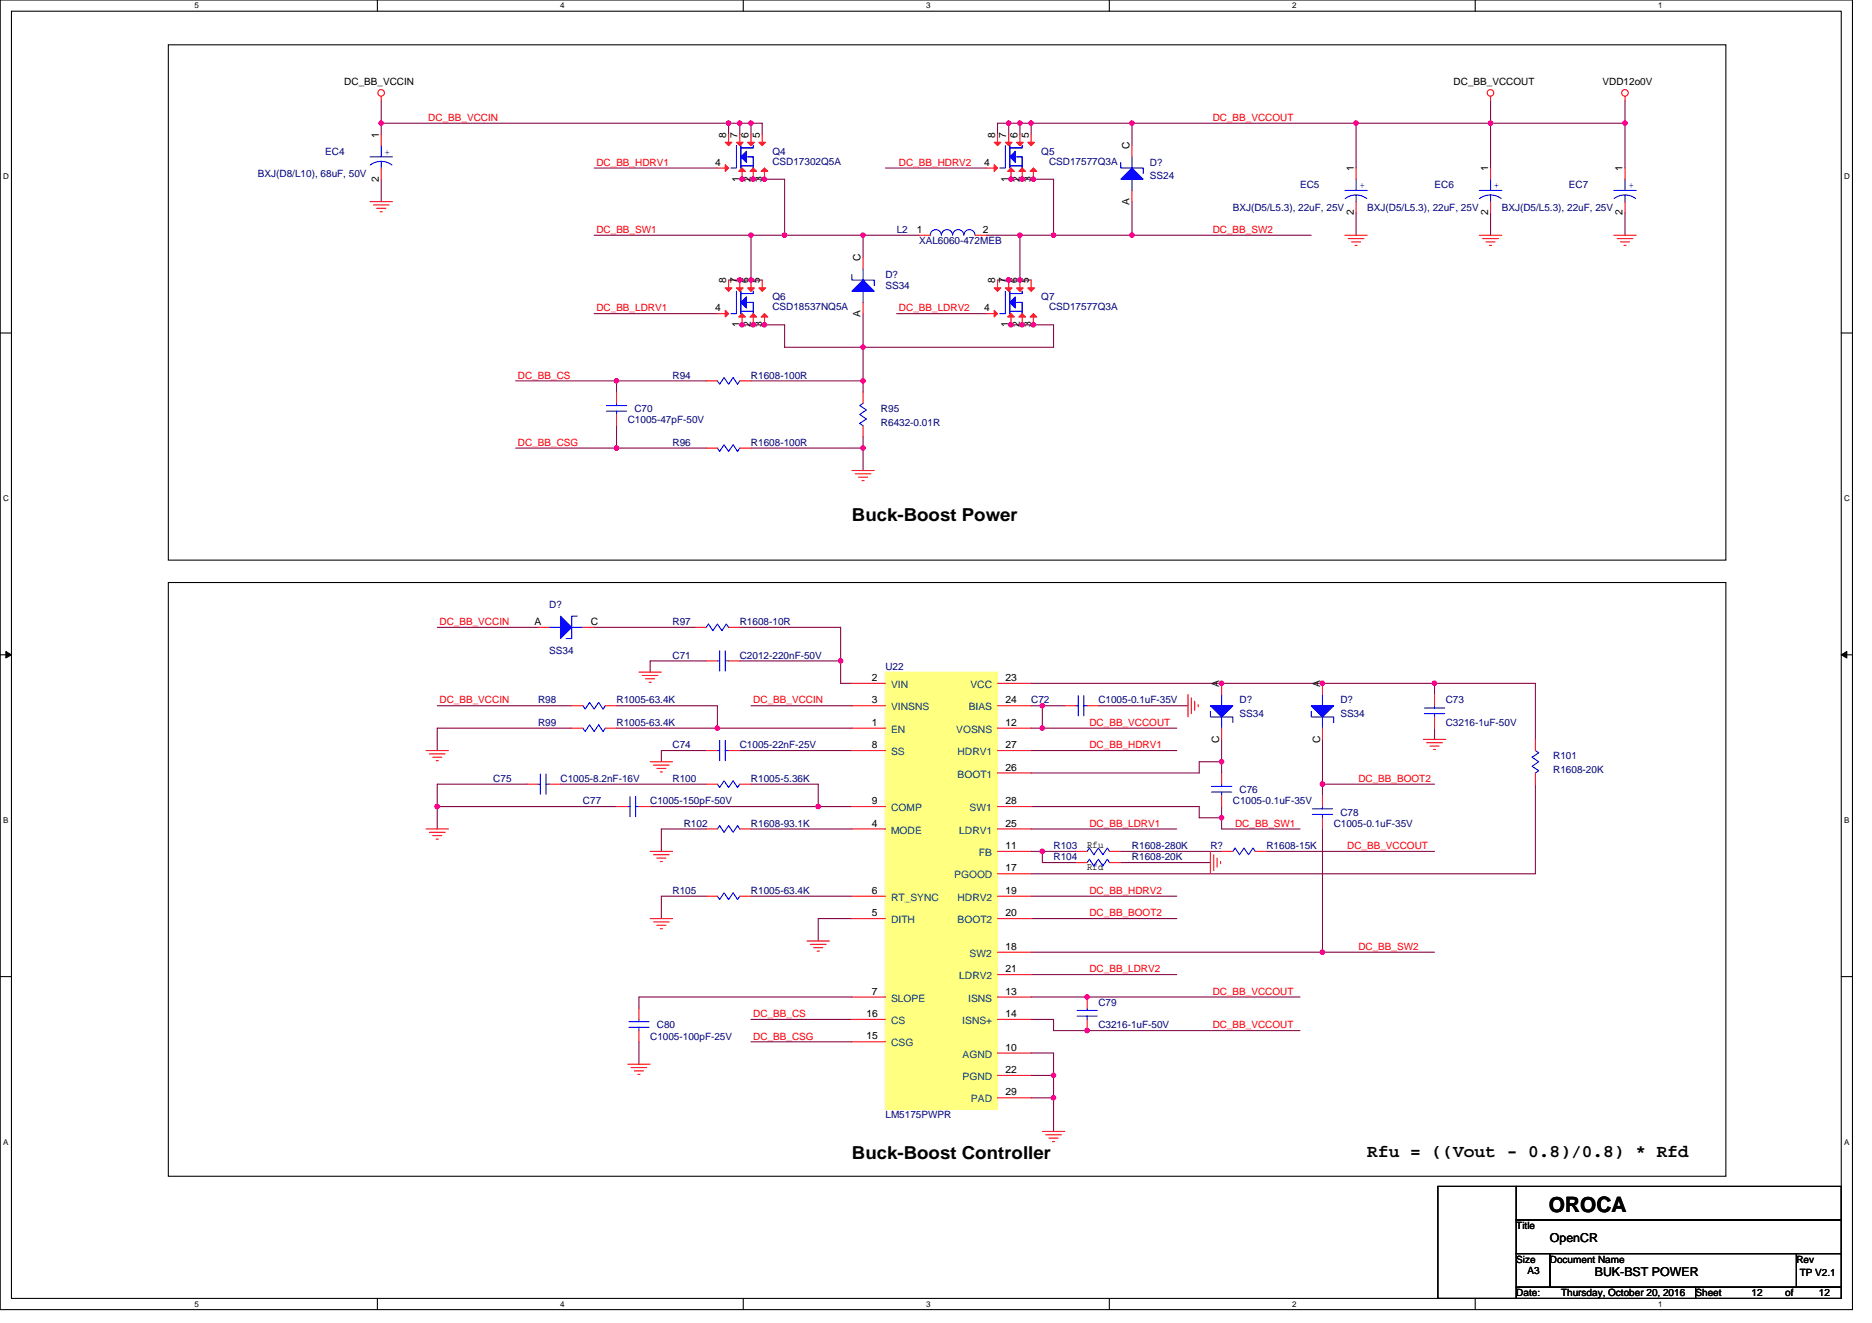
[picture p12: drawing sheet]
<svg xmlns="http://www.w3.org/2000/svg" width="297mm" height="210mm" viewBox="0 0 297 210" stroke-linecap="round" stroke-linejoin="round" font-family="sans-serif">
<path d="M0 0h293.9v207.9h-293.9zM1.8 1.8h290.4v204.3h-290.4z" fill="none" stroke="#000" stroke-width=".17"/>
<g fill="#fff">
<path d="M30.8 .2h.7v1.4h-.7z"/>
<path d="M30.8 206.3h.7v1.4h-.7z"/>
</g>
<path d="M59.9 0v1.8M59.9 206.1v1.8" fill="none" stroke="#000" stroke-width=".17"/>
<g fill="#fff">
<path d="M88.9 .2h.7v1.4h-.7z"/>
<path d="M88.9 206.3h.7v1.4h-.7z"/>
</g>
<path d="M117.9 0v1.8M117.9 206.1v1.8" fill="none" stroke="#000" stroke-width=".17"/>
<g fill="#fff">
<path d="M147 .2h.7v1.4h-.7z"/>
<path d="M147 206.3h.7v1.4h-.7z"/>
</g>
<path d="M176 0v1.8M176 206.1v1.8" fill="none" stroke="#000" stroke-width=".17"/>
<g fill="#fff">
<path d="M205 .2h.7v1.4h-.7z"/>
<path d="M205 206.3h.7v1.4h-.7z"/>
</g>
<path d="M234.1 0v1.8M234.1 206.1v1.8" fill="none" stroke="#000" stroke-width=".17"/>
<g fill="#fff">
<path d="M263.1 .2h.7v1.4h-.7z"/>
<path d="M263.1 206.3h.7v1.4h-.7z"/>
<path d="M.5 27.3h.9v1.4h-.9z"/>
<path d="M292.6 27.3h.9v1.4h-.9z"/>
<path d="M.5 78.4h.9v1.4h-.9z"/>
<path d="M292.6 78.4h.9v1.4h-.9z"/>
</g>
<path d="M0 52.9h1.8M292.2 52.9h1.7" fill="none" stroke="#000" stroke-width=".17"/>
<g fill="#fff">
<path d="M.5 129.5h.8v1.4h-.8z"/>
<path d="M292.6 129.5h.9v1.4h-.9z"/>
</g>
<path d="M0 103.9h1.8M292.2 103.9h1.7" fill="none" stroke="#000" stroke-width=".17"/>
<path d="M.9 103.4l.9 .5-.9 .5zM292.2 103.9l.8-.5v1z" fill="#000" stroke="#000" stroke-width=".16"/>
<g fill="#fff">
<path d="M.5 180.5h.8v1.4h-.8z"/>
<path d="M292.6 180.5h.9v1.4h-.9z"/>
</g>
<path d="M26.7 7.1h247.2v81.8h-247.2zM26.7 92.5h247.2v94.2h-247.2zM0 155h1.8M292.2 155h1.7M228.2 188.3h12.4v17.8h-12.4zM240.6 199h5.3v5.3h-5.3zM240.6 193.6h51.6v5.4h-51.6zM240.6 188.3h51.6v5.3h-51.6zM245.9 199h39.1v5.3h-39.1zM285 199h7.2v5.3h-7.2zM240.6 204.3h28.4v1.8h-28.4zM269 204.3h23.2v1.8h-23.2z" fill="none" stroke="#000" stroke-width=".17"/>
<g fill="none" stroke="#800040" stroke-width=".17">
<path d="M60.5 19.6v1.7M60.5 16v3.6M60.5 19.6h55.1M115.6 19.6v1.7M115.6 19.6h1.8M117.4 19.6v1.7M117.4 19.6h1.8M119.2 19.6v1.7M119.2 19.6h1.7v1.7M160.1 19.6h-1.8v1.7M160.1 19.6v1.7M160.1 19.6h1.7"/>
<path d="M161.8 19.6v1.7M161.8 19.6h1.8M163.6 19.6v1.7M163.6 19.6h16M179.6 19.6v3.5M179.6 19.6h35.6M215.2 19.6h21.3M215.2 19.6v7.1M236.5 19.6h21.3M236.5 16v3.6M236.5 19.6v7.1M257.8 19.6v7.1"/>
<path d="M257.8 16v3.6M60.5 28.4v3.6M94.3 26.7h19.5M94.3 37.3h24.9M117.4 28.4h7.1v8.9M119.2 37.3h5.3M119.2 37.3v7.1M124.5 37.3h12.4M136.9 37.3v3.6M136.9 37.3h8.9M140.5 26.7h16M156.5 37.3h5.3"/>
<path d="M160.1 28.4h7.1v8.9M161.8 37.3h5.4M161.8 37.3v7.1M167.2 37.3h12.4M179.6 32v5.3M179.6 37.3h28.5M215.2 33.8v3.5M236.5 33.8v3.5M257.8 33.8v3.5M94.3 49.8h19.5M115.6 44.5h3.6M117.4 51.6h7.1v3.5h12.4"/>
<path d="M119.2 44.4h1.7M136.9 49.8v5.3M136.9 55.1v5.4M142.3 49.8h14.2M158.3 44.4h3.5M160.1 51.6h7.1v3.5h-30.3M161.8 44.4h1.8M81.8 71.1h16M81.8 60.5h16M97.8 60.5v1.7M97.8 67.6v3.5M97.8 60.5h14.3"/>
<path d="M97.8 71.1h14.3M119.2 60.5h17.7M119.2 71.1h17.7M136.9 69.3v1.8M136.9 60.5v1.7M136.9 71.1v3.6M69.4 99.6h16M94.3 99.6h16M117.4 99.6h16v5.3M69.4 112h21.3M90.7 115.6h-21.3v3.5M97.8 115.6h16"/>
<path d="M97.8 112h16v3.6M112.1 104.9h-8.9v1.8M112.1 119.1h-7.2v1.8M113.8 115.6h21.4M117.4 104.9h16M117.4 119.1h17.8M119.2 112h16M133.4 104.9v3.6h1.8M163.6 119.1h23.1M163.6 108.5h64M163.6 115.6h1.8M163.6 112h1.8"/>
<path d="M165.4 115.6h21.3M165.4 112v3.6M165.4 112h3.5M174.3 112h14.2M193.8 117.3v3.6M209.8 117.3v7.2M227.6 108.5h16v8.8M227.6 115.6v1.7M227.6 108.5v1.7M69.4 128h28.4M69.4 128v3.6M83.6 124.5h-14.2v3.5"/>
<path d="M88.9 124.5h23.2M103.2 128h26.6M112.1 131.6h-7.2v3.5M119.2 131.6h16M119.2 124.5h10.6v3.5M129.8 128h5.4M163.6 131.6h23.1M163.6 128h26.7v1.8h3.5M163.6 135.1h1.8M165.4 135.1v1.8h5.3M165.4 135.1h5.3M177.8 136.9h14.3"/>
<path d="M177.8 135.1h16M193.8 131.6h12.5M193.8 120.9h-3.5v1.8h-26.7M193.8 120.9v1.8M193.8 128v1.8M193.8 129.8v1.8M201 135.1h26.6M209.8 124.5h17.8M209.8 131.6v19.5M209.8 124.5v1.7M243.6 124.5v14.2h-80M112.1 142.2h-7.2v3.6"/>
<path d="M119.2 142.2h16M135.2 158.2h-33.8v1.8M135.2 145.8h-5.4v3.6M163.6 154.7h23.1M163.6 142.2h23.1M163.6 145.8h23.1M163.6 158.2h42.7M163.6 151.1h46.2M209.8 151.1h17.8M101.4 165.4v3.5M119.2 161.8h16M119.2 165.4h16"/>
<path d="M163.6 167.1h3.6v3.6M163.6 170.7h3.6M163.6 174.2h3.6M163.6 161.8h3.6v1.8h39.1M167.2 170.7v3.5M167.2 174.2v5.4"/>
</g>
<g fill="#f0f" stroke="#f0f" stroke-width=".17">
<circle cx="119.2" cy="44.4" r=".35"/>
<circle cx="161.8" cy="44.4" r=".35"/>
<circle cx="161.8" cy="37.3" r=".35"/>
<circle cx="119.2" cy="19.5" r=".35"/>
<circle cx="136.9" cy="55.1" r=".35"/>
<circle cx="136.9" cy="60.4" r=".35"/>
<circle cx="136.9" cy="71.1" r=".35"/>
<circle cx="97.8" cy="60.4" r=".35"/>
<circle cx="97.8" cy="71.1" r=".35"/>
<circle cx="167.2" cy="170.7" r=".35"/>
<circle cx="167.2" cy="174.2" r=".35"/>
<circle cx="193.8" cy="108.4" r=".35"/>
<circle cx="119.2" cy="37.3" r=".35"/>
<circle cx="193.8" cy="120.9" r=".35"/>
<circle cx="209.8" cy="151.1" r=".35"/>
<circle cx="167.2" cy="37.3" r=".35"/>
<circle cx="172.5" cy="158.2" r=".35"/>
<circle cx="172.5" cy="163.6" r=".35"/>
<circle cx="165.4" cy="115.6" r=".35"/>
<circle cx="165.4" cy="112" r=".35"/>
<circle cx="193.8" cy="129.8" r=".35"/>
<circle cx="209.8" cy="124.4" r=".35"/>
<circle cx="165.4" cy="135.1" r=".35"/>
<circle cx="179.6" cy="19.5" r=".35"/>
<circle cx="179.6" cy="37.3" r=".35"/>
<circle cx="129.8" cy="128" r=".35"/>
<circle cx="69.4" cy="128" r=".35"/>
<circle cx="113.8" cy="115.6" r=".35"/>
<circle cx="133.4" cy="104.9" r=".35"/>
<circle cx="115.6" cy="19.5" r=".35"/>
<circle cx="60.5" cy="19.5" r=".35"/>
<circle cx="257.8" cy="19.5" r=".35"/>
<circle cx="236.5" cy="19.5" r=".35"/>
<circle cx="215.2" cy="19.5" r=".35"/>
<circle cx="117.4" cy="19.5" r=".35"/>
<circle cx="117.7" cy="28.4" r=".35"/>
<circle cx="121.3" cy="28.4" r=".35"/>
<circle cx="119.5" cy="28.4" r=".35"/>
<circle cx="136.9" cy="37.3" r=".35"/>
<circle cx="124.5" cy="37.3" r=".35"/>
<circle cx="162.2" cy="28.4" r=".35"/>
<circle cx="160.4" cy="28.4" r=".35"/>
<circle cx="164" cy="28.4" r=".35"/>
<circle cx="161.8" cy="19.5" r=".35"/>
<circle cx="160" cy="19.5" r=".35"/>
<circle cx="163.6" cy="19.5" r=".35"/>
<circle cx="160" cy="44.4" r=".35"/>
<circle cx="162.2" cy="51.5" r=".35"/>
<circle cx="160.4" cy="51.5" r=".35"/>
<circle cx="164" cy="51.5" r=".35"/>
<circle cx="117.4" cy="44.4" r=".35"/>
<circle cx="117.7" cy="51.5" r=".35"/>
<circle cx="119.5" cy="51.5" r=".35"/>
<circle cx="121.3" cy="51.5" r=".35"/>
<circle cx="209.8" cy="108.4" r=".35"/>
<circle cx="227.6" cy="108.4" r=".35"/>
</g>
<g fill="none" stroke="#f00" stroke-width=".17">
<path d="M60.5 15.3v.7M236.5 15.3v.7M257.8 15.3v.7M58.7 32h3.6M59.2 32.5h2.5M59.8 33.1h1.4M60.3 33.6h.4M60.5 21.3v1.8M60.5 26.7v1.7M113.8 26.7h1.8M115.6 21.3v1.8M117.4 21.3v1.8"/>
<path d="M117.7 26.7v1.7M119.2 21.3v1.8M119.5 26.7v1.7M120.9 21.3v1.8M121.3 26.7v1.7M145.8 37.3h1.8M154.7 37.3h1.8M156.5 26.7h1.8M158.3 21.3v1.8M160.1 21.3v1.8M160.4 26.7v1.7M161.8 21.3v1.8"/>
<path d="M162.2 26.7v1.7M163.6 21.3v1.8M164 26.7v1.7M179.6 30.2v1.8M179.6 23.1v1.8M213.4 37.3h3.6M213.9 37.9h2.5M214.5 38.4h1.4M215 38.9h.3M215.2 26.7v1.7M215.2 32v1.8M234.7 37.3h3.6"/>
<path d="M235.3 37.9h2.5M235.8 38.4h1.4M236.3 38.9h.4M236.5 26.7v1.7M236.5 32v1.8M256.1 37.3h3.5M256.6 37.9h2.5M257.1 38.4h1.5M257.7 38.9h.3M257.8 26.7v1.7M257.8 32v1.8M113.8 49.8h1.8"/>
<path d="M115.6 44.4v1.8M117.4 44.4v1.8M117.7 49.8v1.8M119.2 44.4v1.8M119.5 49.8v1.8M120.9 44.4v1.8M121.3 49.8v1.8M136.9 48v1.8M136.9 40.9v1.8M156.5 49.8h1.8M158.3 44.4v1.8M160.1 44.4v1.8"/>
<path d="M160.4 49.8v1.8M161.8 44.4v1.8M162.2 49.8v1.8M163.6 44.4v1.8M164 49.8v1.8M97.8 62.2v1.8M97.8 65.8v1.8M112.1 71.1h1.7M112.1 60.5h1.7M117.4 71.1h1.8M117.4 60.5h1.8M135.2 74.7h3.5"/>
<path d="M135.7 75.2h2.5M136.2 75.7h1.5M136.8 76.3h.3M136.9 67.6v1.7M136.9 62.2v1.8M85.4 99.6h1.8M92.5 99.6h1.8M110.3 99.6h1.8M115.6 99.6h1.8M67.6 119.1h3.6M68.1 119.7h2.5M90.7 115.6h1.8"/>
<path d="M90.7 112h1.8M96.1 115.6h1.7M96.1 112h1.7M101.4 106.7h3.5M101.9 107.2h2.5M102.4 107.7h1.5M103 108.3h.3M112.1 119.1h1.7M112.1 104.9h1.7M115.6 119.1h1.8M115.6 104.9h1.8M135.2 115.6h5.3"/>
<path d="M135.2 108.5h5.3M135.2 112h5.3M135.2 119.1h5.3M158.3 108.5h5.3M158.3 112h5.3M158.3 115.6h5.3M158.3 119.1h5.3M168.9 112h1.8M172.5 112h1.8M188.5 110.2v3.6M189 110.8v2.5M189.6 111.3v1.4"/>
<path d="M190.1 111.8v.4M193.8 108.5v1.7M193.8 115.6v1.7M209.8 108.5v1.7M209.8 115.6v1.7M225.8 117.3h3.6M226.4 117.9h2.5M226.9 118.4h1.4M227.5 119h.3M227.6 110.2v1.8M227.6 113.8v1.8M243.6 117.3v1.8"/>
<path d="M67.6 131.6h3.6M68.1 132.1h2.5M68.7 132.6h1.4M68.7 120.2h1.4M69.2 133.2h.4M69.2 120.7h.4M83.6 124.5h1.8M87.2 124.5h1.7M97.8 128h1.8M101.4 128h1.8M103.2 135.1h3.5M103.2 120.9h3.5"/>
<path d="M103.7 135.7h2.5M103.7 121.4h2.5M104.2 136.2h1.5M104.2 122h1.5M104.8 136.7h.3M104.8 122.5h.3M112.1 131.6h1.7M112.1 124.5h1.7M117.4 131.6h1.8M117.4 124.5h1.8M135.2 128h5.3M135.2 131.6h5.3"/>
<path d="M158.3 122.7h5.3M158.3 128h5.3M158.3 131.6h5.3M158.3 135.1h5.3M158.3 138.7h5.3M170.7 135.1h1.8M170.7 136.9h1.8M176.1 135.1h1.7M176.1 136.9h1.7M192.1 135.1v3.6M192.6 135.7v2.5M193.1 136.2v1.4"/>
<path d="M193.7 136.7v.4M193.8 135.1h1.8M193.8 122.7v1.8M193.8 126.2v1.8M199.2 135.1h1.8M209.8 126.2v1.8M209.8 129.8v1.8M243.6 122.7v1.8M103.2 145.8h3.5M103.7 146.3h2.5M104.2 146.9h1.5M104.8 147.4h.3"/>
<path d="M112.1 142.2h1.7M117.4 142.2h1.8M128.1 149.4h3.5M128.6 149.9h2.5M129.1 150.4h1.5M129.7 151h.3M135.2 142.2h5.3M135.2 145.8h5.3M135.2 158.2h5.3M158.3 142.2h5.3M158.3 145.8h5.3M158.3 151.1h5.3"/>
<path d="M158.3 154.7h5.3M158.3 158.2h5.3M172.5 158.2v1.8M99.6 168.9h3.6M100.1 169.4h2.5M100.7 170h1.4M101.2 170.5h.4M101.4 160v1.8M101.4 163.6v1.8M135.2 161.8h5.3M135.2 165.4h5.3M158.3 161.8h5.3"/>
<path d="M158.3 167.1h5.3M158.3 170.7h5.3M158.3 174.2h5.3M165.4 179.6h3.5M172.5 161.8v1.8M165.9 180.1h2.5M166.5 180.6h1.4M167 181.2h.3"/>
<circle cx="60.5" cy="14.7" r=".52"/>
<circle cx="236.5" cy="14.7" r=".52"/>
<circle cx="257.8" cy="14.7" r=".52"/>
</g>
<g fill="none" stroke="#00f" stroke-width=".17">
<path d="M58.7 24.9h3.6M58.8 26.2a2.86 2.86 0 0 1 3.4 0M60.5 25.6v1.1M60.5 23.1v1.8M116.9 23.1v3.6h-.9M117.6 23.5h1.9v-.4v.4h-1.8M117.6 23.1v3.6M117.6 26.3h1.9M117.7 26.3h1.6M118.4 24.9h1.1v1.8v-1.8h-.7M149.4 37.3a.88 .88 0 0 0-.9-.9 .88 .88 0 0 0-.9 .9M151.1 37.3a.88 .88 0 0 0-.8-.9 .88 .88 0 0 0-.9 .9"/>
<path d="M152.9 37.3a.88 .88 0 0 0-.9-.9 .88 .88 0 0 0-.8 .9M154.7 37.3a.88 .88 0 0 0-.9-.9 .88 .88 0 0 0-.9 .9M159.5 23.1v3.6h-.9M160.2 23.5h2v-.4v.4h-1.8M160.2 23.1v3.6M160.2 26.3h2M160.4 26.3h1.6M161.1 24.9h1.1v1.8v-1.8h-.7M177.8 25.8v.9h3.6v.9M179.6 28.4v1.8M179.6 24.9v1.8M213.4 30.2h3.6"/>
<path d="M213.4 31.5a2.86 2.86 0 0 1 3.5 0M215.2 30.9v1.1M215.2 28.4v1.8M234.7 30.2h3.6M234.8 31.5a2.86 2.86 0 0 1 3.4 0M236.5 30.9v1.1M236.5 28.4v1.8M256.1 30.2h3.5M256.1 31.5a2.86 2.86 0 0 1 3.4 0M257.8 30.9v1.1M257.8 28.4v1.8M116.9 46.2v3.6h-.9"/>
<path d="M117.6 46.6h1.9v-.4v.4h-1.8M117.6 46.2v3.6M117.6 49.4h1.9M117.7 49.4h1.6M118.4 48h1.1v1.8v-1.8h-.7M135.2 43.6v.9h3.5v.8M136.9 46.2v1.8M136.9 42.7v1.7M159.5 46.2v3.6h-.9M160.2 46.6h2v-.4v.4h-1.8M160.2 46.2v3.6M160.2 49.4h2"/>
<path d="M160.4 49.4h1.6M161.1 48h1.1v1.8v-1.8h-.7M96.2 65.3h3.2M96.2 64.4h3.2M97.8 64v.4M97.8 65.3v.5M113.8 71.1l.4 .5 .7-1 .7 1 .7-1 .7 1 .4-.5M113.8 60.5l.4 .5 .7-1.1 .7 1.1 .7-1.1 .7 1.1 .4-.5M136.9 64l-.5 .4 1.1 .7-1.1 .7 1.1 .7-1.1 .7 .5 .4M87.2 99.6h1.7M90.7 99.6h1.8M91.6 97.8h-.9v3.5h-.9"/>
<path d="M115.6 99.6l-.4-.6-.6 1.1-.8-1.1-.7 1.1-.7-1.1-.3 .6M92.5 115.6l.4 .5 .7-1.1 .7 1.1 .7-1.1 .7 1.1 .4-.5M92.5 112l.4 .5 .7-1 .7 1 .7-1 .7 1 .4-.5M113.8 119.1h.4M113.8 104.9h.4M114.2 117.5v3.2M114.2 103.3v3.2M115.1 117.5v3.2M115.1 119.1h.5M115.1 103.3v3.2M115.1 104.9h.5M170.7 112h.4"/>
<path d="M171.1 110.4v3.2M172 110.4v3.2M172 112h.5M192.1 112.9v.9h3.5v.9M193.8 110.2v1.8M193.8 113.8v1.8M208.1 112.9v.9h3.5v.9M209.8 110.2v1.8M209.8 113.8v1.8M226 113.3h3.2M226 112.4h3.2M227.6 112v.4"/>
<path d="M227.6 113.3v.5M243.6 119.1l.6 .4-1.1 .7 1.1 .7-1.1 .7 1.1 .7-.6 .4M85.4 124.5h.3M85.7 122.9v3.2M86.6 122.9v3.2M86.6 124.5h.6M99.6 128h.4M100 126.4v3.2M100.9 126.4v3.2M100.9 128h.5M113.8 131.6l.4-.6 .7 1.1 .7-1.1 .7 1.1 .7-1.1 .4 .6M113.8 124.5l.4 .5 .7-1.1 .7 1.1 .7-1.1 .7 1.1 .4-.5"/>
<path d="M172.5 135.1l.4-.5 .7 1.1 .7-1.1 .7 1.1 .7-1.1 .4 .5M172.5 136.9l.4-.5 .7 1 .7-1 .7 1 .7-1 .4 .5M192.2 125.7h3.2M192.2 124.8h3.2M193.8 124.5v.3M193.8 125.7v.5M195.6 135.1l.4-.5 .7 1.1 .7-1.1 .7 1.1 .7-1.1 .4 .5M208.2 129.3h3.3M208.2 128.4h3.3M209.8 128v.4M209.8 129.3v.5M113.8 142.2l.4 .6 .7-1.1 .7 1.1 .7-1.1 .7 1.1 .4-.6"/>
<path d="M99.8 163h3.2M99.8 162.2h3.2M101.4 161.8v.4M101.4 163v.6M170.9 161.3h3.2M170.9 160.4h3.2M172.5 160v.4M172.5 161.3v.5"/>
</g>
<g fill="#00f" stroke="#00f" stroke-width=".17">
<path d="M192.1 112h3.5l-1.8 1.8z" fill-rule="evenodd"/>
<path d="M117.6 48l.8-.9v1.8z" fill-rule="evenodd"/>
<path d="M88.9 97.8l1.8 1.8-1.8 1.7z" fill-rule="evenodd"/>
<path d="M136.9 44.4l1.8 1.8h-3.5z" fill-rule="evenodd"/>
<path d="M117.6 24.9l.8-.9v1.8z" fill-rule="evenodd"/>
<path d="M179.6 26.7l1.8 1.7h-3.6z" fill-rule="evenodd"/>
<path d="M160.2 48l.9-.9v1.8z" fill-rule="evenodd"/>
<path d="M208.1 112h3.5l-1.8 1.8z" fill-rule="evenodd"/>
<path d="M161.1 24v1.8l-.9-.9z" fill-rule="evenodd"/>
</g>
<g fill="#f00" stroke="#f00" stroke-width=".17">
<path d="M115.1 49.3l.5 .5-.5 .5z"/>
<path d="M118.6 45.7h1.1l-.5 .5z"/>
<path d="M119 50.3l.5-.5 .6 .5z"/>
<path d="M120.8 50.3l.5-.5 .5 .5z"/>
<path d="M117.2 50.3l.5-.5 .6 .5z"/>
<path d="M120.4 45.7h1.1l-.6 .5z"/>
<path d="M116.9 45.7h1l-.5 .5z"/>
<path d="M115.1 45.7h1l-.5 .5z"/>
<path d="M115.1 26.1l.5 .6-.5 .5z"/>
<path d="M118.6 22.6h1.1l-.5 .5z"/>
<path d="M119 27.2l.5-.5 .6 .5z"/>
<path d="M120.8 27.2l.5-.5 .5 .5z"/>
<path d="M117.2 27.2l.5-.5 .6 .5z"/>
<path d="M120.4 22.6h1.1l-.6 .5z"/>
<path d="M116.9 22.6h1l-.5 .5z"/>
<path d="M115.1 22.6h1l-.5 .5z"/>
<path d="M157.8 49.3l.5 .5-.5 .5z"/>
<path d="M161.3 45.7h1.1l-.6 .5z"/>
<path d="M161.7 50.3l.5-.5 .5 .5z"/>
<path d="M163.4 50.3l.6-.5 .5 .5z"/>
<path d="M159.9 50.3l.5-.5 .5 .5z"/>
<path d="M163.1 45.7h1l-.5 .5z"/>
<path d="M159.5 45.7h1.1l-.5 .5z"/>
<path d="M157.8 45.7h1l-.5 .5z"/>
<path d="M157.8 26.1l.5 .6-.5 .5z"/>
<path d="M161.3 22.6h1.1l-.6 .5z"/>
<path d="M161.7 27.2l.5-.5 .5 .5z"/>
<path d="M163.4 27.2l.6-.5 .5 .5z"/>
<path d="M159.9 27.2l.5-.5 .5 .5z"/>
<path d="M163.1 22.6h1l-.5 .5z"/>
<path d="M159.5 22.6h1.1l-.5 .5z"/>
<path d="M157.8 22.6h1l-.5 .5z"/>
</g>
<path d="M140.5 106.7h17.8v69.3h-17.8z" fill="none" stroke="#ffff80" stroke-width=".17"/>
<path d="M140.5 106.7v69.3h17.8v-69.3z" fill-rule="evenodd" fill="#ffff80" stroke="#ffff80" stroke-width=".17"/>
<text font-size="3.4" x="245.8" y="192.3">OROCA</text>
<g font-size="2.8">
<text x="135.2" y="82.7">Buck-Boost Power</text>
<text x="135.2" y="184">Buck-Boost Controller</text>
<text x="217" y="183.7">Rfu = ((Vout - 0.8)/0.8) * Rfd</text>
</g>
<g font-size="1.9">
<text x="245.9" y="197.2">OpenCR</text>
<text x="253" y="202.5">BUK-BST POWER</text>
</g>
<g font-size="1.6">
<text x="54.6" y="13.5">DC_BB_VCCIN</text>
<text x="230.6" y="13.5">DC_BB_VCCOUT</text>
<text x="254.3" y="13.5">VDD12o0V</text>
<text x="60.1" y="21.9" transform="rotate(-90 60.1 21.9)">1</text>
<text x="115.2" y="21.9" transform="rotate(-90 115.2 21.9)">8</text>
<text x="117" y="21.9" transform="rotate(-90 117 21.9)">7</text>
<text x="118.8" y="21.9" transform="rotate(-90 118.8 21.9)">6</text>
<text x="120.6" y="21.9" transform="rotate(-90 120.6 21.9)">5</text>
<text x="157.9" y="21.9" transform="rotate(-90 157.9 21.9)">8</text>
<text x="159.7" y="21.9" transform="rotate(-90 159.7 21.9)">7</text>
<text x="161.5" y="21.9" transform="rotate(-90 161.5 21.9)">6</text>
<text x="163.2" y="21.9" transform="rotate(-90 163.2 21.9)">5</text>
<text x="179.2" y="23.6" transform="rotate(-90 179.2 23.6)">C</text>
<text x="60.1" y="28.8" transform="rotate(-90 60.1 28.8)">2</text>
<text x="113.5" y="26.3">4</text>
<text x="117.4" y="28.8" transform="rotate(-90 117.4 28.8)">1</text>
<text x="119.1" y="28.8" transform="rotate(-90 119.1 28.8)">2</text>
<text x="120.9" y="28.8" transform="rotate(-90 120.9 28.8)">3</text>
<text x="156.1" y="26.3">4</text>
<text x="160" y="28.8" transform="rotate(-90 160 28.8)">1</text>
<text x="161.8" y="28.8" transform="rotate(-90 161.8 28.8)">2</text>
<text x="163.6" y="28.8" transform="rotate(-90 163.6 28.8)">3</text>
<text x="214.8" y="27.2" transform="rotate(-90 214.8 27.2)">1</text>
<text x="236.1" y="27.2" transform="rotate(-90 236.1 27.2)">1</text>
<text x="257.5" y="27.2" transform="rotate(-90 257.5 27.2)">1</text>
<text x="179.2" y="32.6" transform="rotate(-90 179.2 32.6)">A</text>
<text x="214.8" y="34.2" transform="rotate(-90 214.8 34.2)">2</text>
<text x="236.1" y="34.2" transform="rotate(-90 236.1 34.2)">2</text>
<text x="257.5" y="34.2" transform="rotate(-90 257.5 34.2)">2</text>
<text x="136.6" y="41.4" transform="rotate(-90 136.6 41.4)">C</text>
<text x="145.5" y="37">1</text>
<text x="156" y="37">2</text>
<text x="115.2" y="45" transform="rotate(-90 115.2 45)">8</text>
<text x="117" y="45" transform="rotate(-90 117 45)">7</text>
<text x="118.8" y="45" transform="rotate(-90 118.8 45)">6</text>
<text x="120.6" y="45" transform="rotate(-90 120.6 45)">5</text>
<text x="157.9" y="45" transform="rotate(-90 157.9 45)">8</text>
<text x="159.7" y="45" transform="rotate(-90 159.7 45)">7</text>
<text x="161.5" y="45" transform="rotate(-90 161.5 45)">6</text>
<text x="163.2" y="45" transform="rotate(-90 163.2 45)">5</text>
<text x="113.5" y="49.4">4</text>
<text x="117.4" y="51.9" transform="rotate(-90 117.4 51.9)">1</text>
<text x="119.1" y="51.9" transform="rotate(-90 119.1 51.9)">2</text>
<text x="120.9" y="51.9" transform="rotate(-90 120.9 51.9)">3</text>
<text x="136.6" y="50.3" transform="rotate(-90 136.6 50.3)">A</text>
<text x="156.1" y="49.4">4</text>
<text x="160" y="51.9" transform="rotate(-90 160 51.9)">1</text>
<text x="161.8" y="51.9" transform="rotate(-90 161.8 51.9)">2</text>
<text x="163.6" y="51.9" transform="rotate(-90 163.6 51.9)">3</text>
<text x="84.8" y="99.2">A</text>
<text x="93.7" y="99.2">C</text>
<text x="138.4" y="108.1">2</text>
<text x="138.4" y="111.6">3</text>
<text x="159.5" y="108.1">23</text>
<text x="159.5" y="111.6">24</text>
<text x="193.5" y="109" transform="rotate(-90 193.5 109)">A</text>
<text x="209.5" y="109" transform="rotate(-90 209.5 109)">A</text>
<text x="138.4" y="115.2">1</text>
<text x="138.4" y="118.7">8</text>
<text x="159.5" y="118.7">27</text>
<text x="159.5" y="115.2">12</text>
<text x="193.5" y="118" transform="rotate(-90 193.5 118)">C</text>
<text x="209.5" y="118" transform="rotate(-90 209.5 118)">C</text>
<text x="159.5" y="122.3">26</text>
<text x="138.4" y="127.6">9</text>
<text x="138.4" y="131.2">4</text>
<text x="159.5" y="127.6">28</text>
<text x="159.5" y="131.2">25</text>
<text x="159.5" y="134.7">11</text>
<text x="172.5" y="134.6">Rfu</text>
<text x="138.4" y="141.9">6</text>
<text x="159.5" y="141.9">19</text>
<text x="159.5" y="138.3">17</text>
<text x="172.5" y="138.2">Rfd</text>
<text x="138.4" y="145.4">5</text>
<text x="159.5" y="145.4">20</text>
<text x="159.5" y="150.7">18</text>
<text x="159.5" y="154.3">21</text>
<text x="137.5" y="161.4">16</text>
<text x="138.4" y="157.9">7</text>
<text x="159.5" y="157.9">13</text>
<text x="159.5" y="161.4">14</text>
<text x="137.5" y="165">15</text>
<text x="159.5" y="166.8">10</text>
<text x="159.5" y="173.9">29</text>
<text x="159.5" y="170.3">22</text>
<text x="240.6" y="195.1">Title</text>
<text x="240.6" y="200.4">Size</text>
<text x="242.4" y="202.2">A3</text>
<text x="245.9" y="200.4">Document Name</text>
<text x="285" y="200.4">Rev</text>
<text x="285.6" y="202.5">TP V2.1</text>
<text x="240.6" y="205.7">Date:</text>
<text x="247.7" y="205.7">Thursday, October 20, 2016</text>
<text x="269" y="205.7">Sheet</text>
<text x="277.9" y="205.7">12</text>
<text x="283.3" y="205.7">of</text>
<text x="288.6" y="205.7">12</text>
</g>
<g font-size="1.6" fill="#f00">
<text x="68" y="19.2">DC_BB_VCCIN</text>
<text x="192.4" y="19.2">DC_BB_VCCOUT</text>
<text x="94.6" y="26.3">DC_BB_HDRV1</text>
<text x="142.6" y="26.3">DC_BB_HDRV2</text>
<text x="94.6" y="37">DC_BB_SW1</text>
<text x="192.4" y="37">DC_BB_SW2</text>
<text x="94.6" y="49.4">DC_BB_LDRV1</text>
<text x="142.6" y="49.4">DC_BB_LDRV2</text>
<text x="82.2" y="60.1">DC_BB_CS</text>
<text x="82.2" y="70.8">DC_BB_CSG</text>
<text x="69.7" y="99.2">DC_BB_VCCIN</text>
<text x="69.7" y="111.7">DC_BB_VCCIN</text>
<text x="119.5" y="111.7">DC_BB_VCCIN</text>
<text x="172.9" y="118.8">DC_BB_HDRV1</text>
<text x="172.9" y="115.2">DC_BB_VCCOUT</text>
<text x="215.5" y="124.1">DC_BB_BOOT2</text>
<text x="172.9" y="131.2">DC_BB_LDRV1</text>
<text x="196" y="131.2">DC_BB_SW1</text>
<text x="213.8" y="134.8">DC_BB_VCCOUT</text>
<text x="172.9" y="141.9">DC_BB_HDRV2</text>
<text x="172.9" y="145.4">DC_BB_BOOT2</text>
<text x="172.9" y="154.3">DC_BB_LDRV2</text>
<text x="215.5" y="150.8">DC_BB_SW2</text>
<text x="119.5" y="161.4">DC_BB_CS</text>
<text x="192.4" y="157.9">DC_BB_VCCOUT</text>
<text x="119.5" y="165">DC_BB_CSG</text>
<text x="192.4" y="163.2">DC_BB_VCCOUT</text>
</g>
<g font-size="1.6" fill="#000080">
<text x="40.9" y="28.1">BXJ(D8/L10), 68uF, 50V</text>
<text x="51.6" y="24.5">EC4</text>
<text x="122.6" y="24.5">Q4</text>
<text x="122.6" y="26.1">CSD17302Q5A</text>
<text x="165.2" y="24.5">Q5</text>
<text x="166.5" y="26.1">CSD17577Q3A</text>
<text x="182.5" y="26.3">D?</text>
<text x="182.5" y="28.4">SS24</text>
<text x="206.3" y="29.9">EC5</text>
<text x="227.6" y="29.9">EC6</text>
<text x="249" y="29.9">EC7</text>
<text x="195.6" y="33.4">BXJ(D5/L5.3), 22uF, 25V</text>
<text x="217" y="33.4">BXJ(D5/L5.3), 22uF, 25V</text>
<text x="238.3" y="33.4">BXJ(D5/L5.3), 22uF, 25V</text>
<text x="142.3" y="37">L2</text>
<text x="145.8" y="38.8">XAL6060-472MEB</text>
<text x="122.6" y="47.6">Q6</text>
<text x="140.5" y="44.1">D?</text>
<text x="140.5" y="45.9">SS34</text>
<text x="165.2" y="47.6">Q7</text>
<text x="122.6" y="49.3">CSD18537NQ5A</text>
<text x="166.5" y="49.3">CSD17577Q3A</text>
<text x="100.7" y="65.4">C70</text>
<text x="106.7" y="60.1">R94</text>
<text x="119.2" y="60.1">R1608-100R</text>
<text x="139.8" y="65.4">R95</text>
<text x="99.6" y="67.2">C1005-47pF-50V</text>
<text x="106.7" y="70.8">R96</text>
<text x="119.2" y="70.8">R1608-100R</text>
<text x="139.8" y="67.6">R6432-0.01R</text>
<text x="87.2" y="96.5">D?</text>
<text x="106.7" y="99.2">R97</text>
<text x="117.4" y="99.2">R1608-10R</text>
<text x="87.2" y="103.8">SS34</text>
<text x="106.7" y="104.5">C71</text>
<text x="117.4" y="104.5">C2012-220nF-50V</text>
<text x="140.5" y="106.3">U22</text>
<text x="85.4" y="111.7">R98</text>
<text x="97.8" y="111.7">R1005-63.4K</text>
<text x="163.6" y="111.7">C72</text>
<text x="174.3" y="111.7">C1005-0.1uF-35V</text>
<text x="196.7" y="111.7">D?</text>
<text x="196.7" y="113.8">SS34</text>
<text x="212.7" y="111.7">D?</text>
<text x="212.7" y="113.8">SS34</text>
<text x="229.4" y="111.7">C73</text>
<text x="85.4" y="115.2">R99</text>
<text x="97.8" y="115.2">R1005-63.4K</text>
<text x="106.7" y="118.8">C74</text>
<text x="117.4" y="118.8">C1005-22nF-25V</text>
<text x="229.4" y="115.2">C3216-1uF-50V</text>
<text x="78.3" y="124.1">C75</text>
<text x="88.9" y="124.1">C1005-8.2nF-16V</text>
<text x="106.7" y="124.1">R100</text>
<text x="119.2" y="124.1">R1005-5.36K</text>
<text x="196.7" y="125.9">C76</text>
<text x="246.5" y="120.5">R101</text>
<text x="246.5" y="122.7">R1608-20K</text>
<text x="92.5" y="127.7">C77</text>
<text x="103.2" y="127.7">C1005-150pF-50V</text>
<text x="108.5" y="131.2">R102</text>
<text x="119.2" y="131.2">R1608-93.1K</text>
<text x="195.6" y="127.7">C1005-0.1uF-35V</text>
<text x="211.6" y="131.2">C1005-0.1uF-35V</text>
<text x="212.7" y="129.4">C78</text>
<text x="167.2" y="134.8">R103</text>
<text x="167.2" y="136.5">R104</text>
<text x="179.6" y="134.8">R1608-280K</text>
<text x="179.6" y="136.5">R1608-20K</text>
<text x="192.1" y="134.8">R?</text>
<text x="201" y="134.8">R1608-15K</text>
<text x="106.7" y="141.9">R105</text>
<text x="119.2" y="141.9">R1005-63.4K</text>
<text x="174.3" y="159.7">C79</text>
<text x="103.2" y="165">C1005-100pF-25V</text>
<text x="104.2" y="163.2">C80</text>
<text x="174.3" y="163.2">C3216-1uF-50V</text>
<text x="140.5" y="177.4">LM5175PWPR</text>
</g>
<g font-size="1.6" fill="#00f">
<text x="61" y="24.5">+</text>
<text x="215.7" y="29.9">+</text>
<text x="237" y="29.9">+</text>
<text x="258.4" y="29.9">+</text>
</g>
<g font-size="1.6" fill="#004080">
<text x="141.4" y="109.2">VIN</text>
<text x="141.4" y="112.7">VINSNS</text>
<text x="153.7" y="112.7">BIAS</text>
<text x="154" y="109.2">VCC</text>
<text x="141.4" y="116.3">EN</text>
<text x="141.4" y="119.8">SS</text>
<text x="151.7" y="116.3">VOSNS</text>
<text x="151.9" y="119.8">HDRV1</text>
<text x="151.9" y="123.4">BOOT1</text>
<text x="141.4" y="128.7">COMP</text>
<text x="153.8" y="128.7">SW1</text>
<text x="141.4" y="132.3">MODE</text>
<text x="152.2" y="132.3">LDRV1</text>
<text x="155.3" y="135.8">FB</text>
<text x="141.4" y="143">RT_SYNC</text>
<text x="151.4" y="139.4">PGOOD</text>
<text x="151.9" y="143">HDRV2</text>
<text x="141.4" y="146.5">DITH</text>
<text x="151.9" y="146.5">BOOT2</text>
<text x="152.2" y="155.4">LDRV2</text>
<text x="153.8" y="151.8">SW2</text>
<text x="141.4" y="159">SLOPE</text>
<text x="153.6" y="159">ISNS</text>
<text x="141.4" y="162.5">CS</text>
<text x="141.4" y="166.1">CSG</text>
<text x="152.7" y="162.5">ISNS+</text>
<text x="152.7" y="167.9">AGND</text>
<text x="152.7" y="171.4">PGND</text>
<text x="154.1" y="175">PAD</text>
</g>
<g font-size="1.3">
<text x="30.8" y="1.3">5</text>
<text x="88.9" y="1.3">4</text>
<text x="147" y="1.3">3</text>
<text x="205" y="1.3">2</text>
<text x="263.1" y="1.3">1</text>
<text x=".5" y="28.4">D</text>
<text x="292.6" y="28.4">D</text>
<text x=".5" y="79.5">C</text>
<text x="292.6" y="79.5">C</text>
<text x=".5" y="130.6">B</text>
<text x="292.6" y="130.6">B</text>
<text x=".5" y="181.7">A</text>
<text x="292.6" y="181.7">A</text>
<text x="30.8" y="207.4">5</text>
<text x="88.9" y="207.4">4</text>
<text x="147" y="207.4">3</text>
<text x="205" y="207.4">2</text>
<text x="263.1" y="207.4">1</text>
</g>
</svg>
